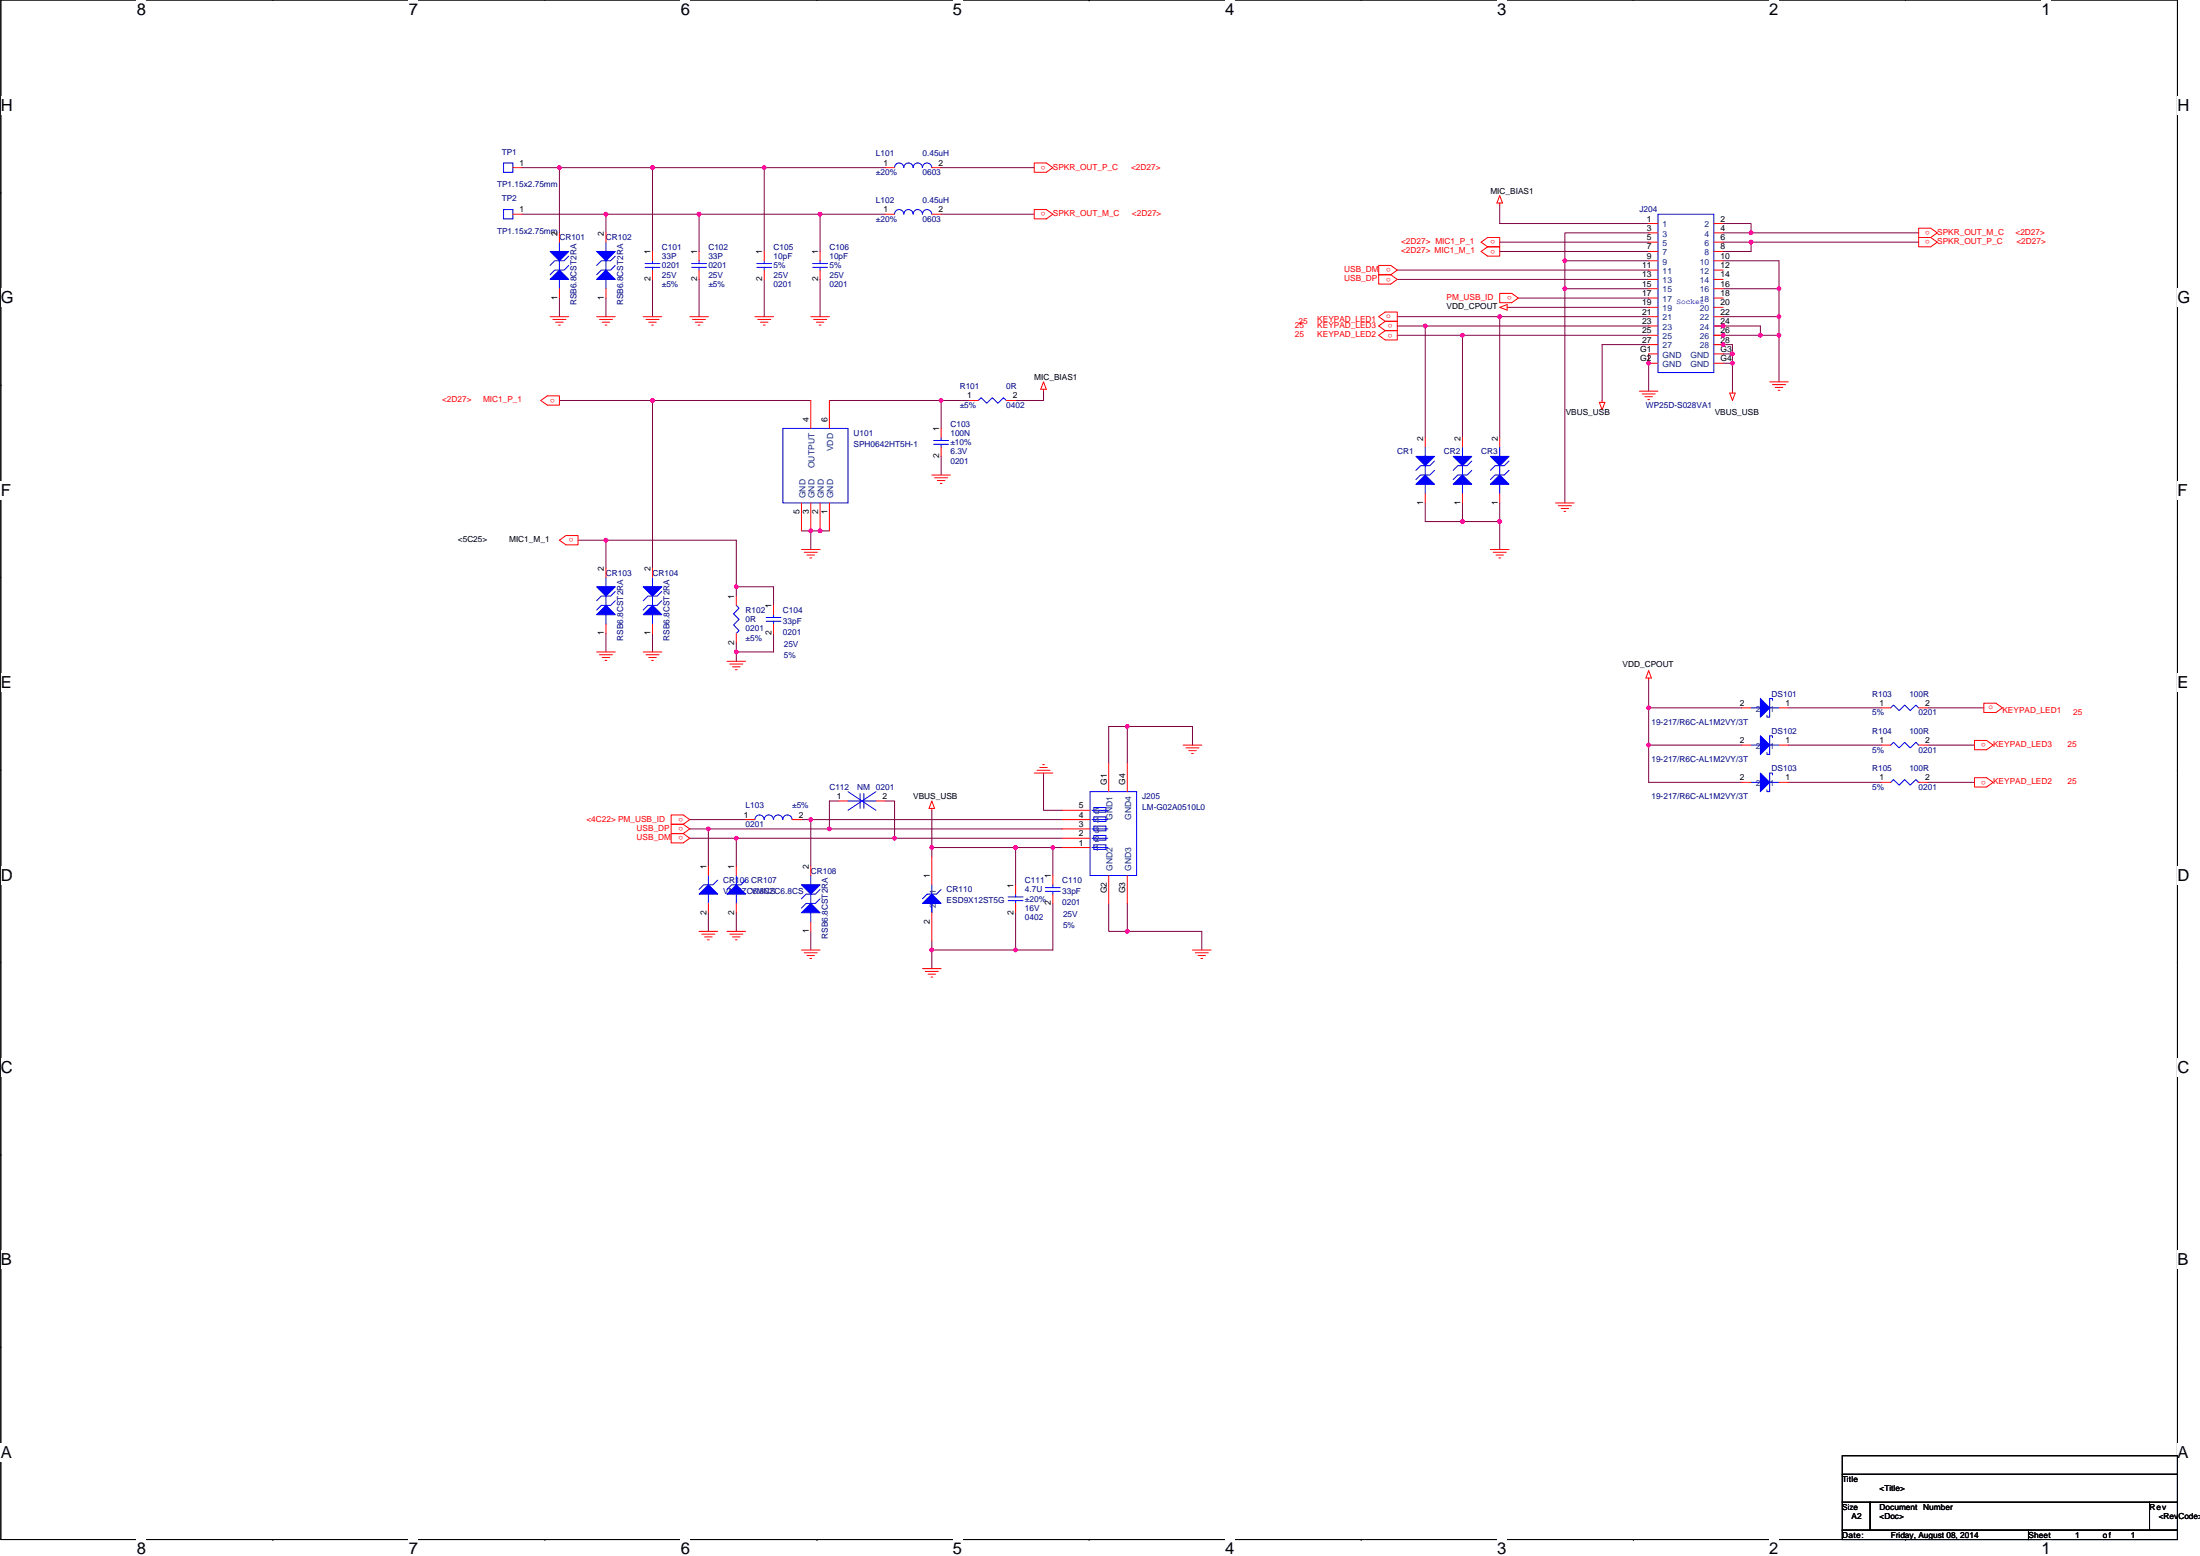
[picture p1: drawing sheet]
<svg xmlns="http://www.w3.org/2000/svg" width="420mm" height="297mm" viewBox="0 0 420 297" stroke-linecap="round" stroke-linejoin="round" font-family="sans-serif">
<path d="M.2 0h415.7v293.9h-415.7z" fill="none" stroke="#000" stroke-width=".19"/>
<g fill="#fff">
<path d="M26.1 0h1.8v3.5h-1.8z"/>
<path d="M26.1 293.9h1.8v3.1h-1.8z"/>
</g>
<path d="M52.1 0h.1M52.1 293.9h.1" fill="none" stroke="#000" stroke-width=".19"/>
<g fill="#fff">
<path d="M78.1 0h1.7v3.5h-1.7z"/>
<path d="M78.1 293.9h1.7v3.1h-1.7z"/>
</g>
<path d="M104.1 0h.1M104.1 293.9h.1" fill="none" stroke="#000" stroke-width=".19"/>
<g fill="#fff">
<path d="M130 0h1.8v3.5h-1.8z"/>
<path d="M130 293.9h1.8v3.1h-1.8z"/>
</g>
<path d="M156 0h.1M156 293.9h.1" fill="none" stroke="#000" stroke-width=".19"/>
<g fill="#fff">
<path d="M182 0h1.8v3.5h-1.8z"/>
<path d="M182 293.9h1.8v3.1h-1.8z"/>
</g>
<path d="M208 0h.1M208 293.9h.1" fill="none" stroke="#000" stroke-width=".19"/>
<g fill="#fff">
<path d="M234 0h1.7v3.5h-1.7z"/>
<path d="M234 293.9h1.7v3.1h-1.7z"/>
</g>
<path d="M260 0h.1M260 293.9h.1" fill="none" stroke="#000" stroke-width=".19"/>
<g fill="#fff">
<path d="M285.9 0h1.8v3.5h-1.8z"/>
<path d="M285.9 293.9h1.8v3.1h-1.8z"/>
</g>
<path d="M311.9 0h.1M311.9 293.9h.1" fill="none" stroke="#000" stroke-width=".19"/>
<g fill="#fff">
<path d="M337.9 0h1.8v3.5h-1.8z"/>
<path d="M337.9 293.9h1.8v3.1h-1.8z"/>
</g>
<path d="M363.9 0h.1M363.9 293.9h.1" fill="none" stroke="#000" stroke-width=".19"/>
<g fill="#fff">
<path d="M389.9 0h1.7v3.5h-1.7z"/>
<path d="M389.9 293.9h1.7v3.1h-1.7z"/>
<path d="M.2 18.4h2.2v3.5h-2.2z"/>
<path d="M415.9 18.4h2.2v3.5h-2.2z"/>
<path d="M.2 55.1h2.4v3.5h-2.4z"/>
<path d="M415.9 55.1h2.4v3.5h-2.4z"/>
</g>
<path d="M.2 36.7h.1M415.9 36.7h.1" fill="none" stroke="#000" stroke-width=".19"/>
<g fill="#fff">
<path d="M.2 91.8h1.9v3.5h-1.9z"/>
<path d="M415.9 91.8h1.9v3.5h-1.9z"/>
</g>
<path d="M.2 73.5h.1M415.9 73.5h.1" fill="none" stroke="#000" stroke-width=".19"/>
<g fill="#fff">
<path d="M.2 128.5h2.1v3.6h-2.1z"/>
<path d="M415.9 128.5h2v3.6h-2z"/>
</g>
<path d="M.2 110.2h.1M415.9 110.2h.1" fill="none" stroke="#000" stroke-width=".19"/>
<g fill="#fff">
<path d="M.2 165.3h2.2v3.5h-2.2z"/>
<path d="M415.9 165.3h2.2v3.5h-2.2z"/>
</g>
<path d="M.2 146.9h.1M415.9 146.9h.1" fill="none" stroke="#000" stroke-width=".19"/>
<g fill="#fff">
<path d="M.2 202h2.2v3.5h-2.2z"/>
<path d="M415.9 202h2.2v3.5h-2.2z"/>
</g>
<path d="M.2 183.7h.1M415.9 183.7h.1" fill="none" stroke="#000" stroke-width=".19"/>
<g fill="#fff">
<path d="M.2 238.8h2.1v3.5h-2.1z"/>
<path d="M415.9 238.8h2v3.5h-2z"/>
</g>
<path d="M.2 220.4h.1M415.9 220.4h.1" fill="none" stroke="#000" stroke-width=".19"/>
<g fill="#fff">
<path d="M.2 275.5h2.1v3.5h-2.1z"/>
<path d="M415.8 275.5h2.2v3.5h-2.2z"/>
</g>
<path d="M.2 257.2h.1M415.9 257.2h.1M351.8 277.9h64.1v3.6h-64.1zM351.8 281.5h64.1v5.3h-64.1zM351.8 292.1h35.6v1.8h-35.6zM351.8 286.8h5.4v5.3h-5.4zM357.2 286.8h53.3v5.3h-53.3zM387.4 292.1h28.5v1.8h-28.5zM410.5 286.8h5.4v5.3h-5.4z" fill="none" stroke="#000" stroke-width=".19"/>
<g fill="none" stroke="#800040" stroke-width=".19">
<path d="M99.7 32h7.1M106.8 32h17.8M106.8 32v12.4M124.6 32v16M124.6 32h21.4M169.1 32h-23.1v16M179.7 32h17.8M286.4 39.1v3.6h28.5M99.7 40.9h16M106.8 56.9v3.6M115.7 40.9h17.8M115.7 40.9v3.5"/>
<path d="M115.7 56.9v3.6M124.6 53.3v7.2M133.5 53.3v7.2M146 53.3v7.2M156.6 53.3v7.2M156.6 40.9h-23.1v7.1M169.1 40.9h-12.5v7.1M179.7 40.9h17.8M266.9 53.3h48M266.9 51.6h48M286.4 48h28.5M286.4 46.2h28.5"/>
<path d="M288.2 58.7h26.7M290 56.9h24.9M298.9 49.8h16M298.9 49.8v5.3M314.9 55.1h-16v40.9M314.9 44.4h-16v5.4M329.1 44.4h5.3M329.1 46.2h5.3M329.1 42.7h5.3v1.7h32M329.1 49.8h10.7v5.3M329.1 55.1h10.7M339.8 55.1v5.4"/>
<path d="M366.4 46.2h-32v1.8h-5.3M106.8 76.5h17.8M124.6 76.5h30.2M124.6 76.5v32M158.4 76.5h21.3M179.7 76.5v5.3M179.7 76.5h5.4M199.3 74.7v1.8h-5.3M266.9 62.2h5.3M266.9 60.5h19.5M266.9 64h12.4M272.2 62.2v21.4"/>
<path d="M272.2 62.2h42.7M279.3 64v19.6M279.3 64h35.6M286.4 60.5v23.1M286.4 60.5h28.5M314.9 67.6v7.1M314.9 65.8h-8.9v10.7M327.3 65.8h3.6v1.8M327.3 62.2h8.9v1.8M329.1 67.6h1.8v1.7M329.1 69.3h1.8M329.1 60.5h10.7"/>
<path d="M330.9 69.3v5.4M336.2 64h3.6M336.2 64h-8.9M339.8 60.5v3.5M339.8 64v8.9M179.7 87.1v3.6M272.2 96v3.6h7.1M279.3 99.6h7.1M279.3 96v3.6M286.4 96v8.9M110.4 103.1h5.3M115.7 103.1h24.9v8.9"/>
<path d="M115.7 103.1v5.4M140.6 112v1.8M140.6 112h7.1v3.6M153.1 101.3h1.7M154.8 101.3h3.6M154.8 101.3v3.6M115.7 120.9v3.6M124.6 120.9v3.6M140.6 122.7v1.8M140.6 124.5v1.7M147.7 120.9v3.6h-7.1M215.3 138.7v7.1"/>
<path d="M215.3 138.7h12.4v3.5M215.3 138.7h-3.6v7.1M314.9 135.1h17.7M314.9 129.8v5.3M314.9 135.1v7.1h17.7M341.5 135.1h17.8M368.2 135.1h10.7M131.7 158.2h3.6M131.7 156.5h10.7M153.1 156.5h1.7M154.8 156.5h48.1M154.8 156.5v8.9"/>
<path d="M158.4 158.2h-23.1v7.2M158.4 158.2h44.5M160.2 152.9h-1.8v5.3M169.1 152.9h1.7v7.1M178 154.7v7.1M199.3 147.6v7.1h3.6M314.9 142.2v7.2h17.7M341.5 142.2h17.8M341.5 149.4h17.8M368.2 142.2h8.9M368.2 149.4h8.9M131.7 160h8.9"/>
<path d="M135.3 174.2v3.6M140.6 174.2v3.6M154.8 177.8v3.6M170.8 160h32.1M170.8 160h-30.2v5.4M178 161.8h16M178 161.8v1.8M178 179.6v1.8M194 161.8h7.1M194 161.8v7.1M194 174.2v7.2M201.1 161.8h1.8"/>
<path d="M201.1 161.8v5.3M201.1 172.5v8.9h-7.1M211.7 172.5v5.3h3.6M215.3 172.5v5.3M215.3 177.8h14.2v3.6M178 181.4h16M178 181.4v3.5"/>
</g>
<g fill="#f0f" stroke="#f0f" stroke-width=".19">
<circle cx="106.8" cy="32" r=".35"/>
<circle cx="115.7" cy="40.9" r=".35"/>
<circle cx="124.6" cy="32" r=".35"/>
<circle cx="133.5" cy="40.9" r=".35"/>
<circle cx="156.6" cy="40.9" r=".35"/>
<circle cx="179.7" cy="76.4" r=".35"/>
<circle cx="140.6" cy="112" r=".35"/>
<circle cx="140.6" cy="124.4" r=".35"/>
<circle cx="135.3" cy="158.2" r=".35"/>
<circle cx="158.4" cy="158.2" r=".35"/>
<circle cx="154.8" cy="156.5" r=".35"/>
<circle cx="193.9" cy="181.3" r=".35"/>
<circle cx="177.9" cy="181.3" r=".35"/>
<circle cx="201.1" cy="161.8" r=".35"/>
<circle cx="339.7" cy="60.4" r=".35"/>
<circle cx="215.3" cy="138.7" r=".35"/>
<circle cx="215.3" cy="177.8" r=".35"/>
<circle cx="298.8" cy="49.8" r=".35"/>
<circle cx="115.7" cy="103.1" r=".35"/>
<circle cx="124.6" cy="76.4" r=".35"/>
<circle cx="314.9" cy="69.3" r=".35"/>
<circle cx="330.9" cy="69.3" r=".35"/>
<circle cx="314.9" cy="135.1" r=".35"/>
<circle cx="314.9" cy="142.2" r=".35"/>
<circle cx="140.6" cy="160" r=".35"/>
<circle cx="170.8" cy="160" r=".35"/>
<circle cx="334.4" cy="44.4" r=".35"/>
<circle cx="334.4" cy="46.2" r=".35"/>
<circle cx="339.7" cy="55.1" r=".35"/>
<circle cx="298.8" cy="55.1" r=".35"/>
<circle cx="156.6" cy="101.3" r=".35"/>
<circle cx="154.8" cy="101.3" r=".35"/>
<circle cx="272.2" cy="62.2" r=".35"/>
<circle cx="279.3" cy="64" r=".35"/>
<circle cx="286.4" cy="99.6" r=".35"/>
<circle cx="279.3" cy="99.6" r=".35"/>
<circle cx="286.4" cy="60.4" r=".35"/>
<circle cx="329.1" cy="62.2" r=".35"/>
<circle cx="329.1" cy="64" r=".35"/>
<circle cx="193.9" cy="161.8" r=".35"/>
<circle cx="177.9" cy="161.8" r=".35"/>
<circle cx="336.2" cy="64" r=".35"/>
<circle cx="339.7" cy="64" r=".35"/>
<circle cx="329.1" cy="65.8" r=".35"/>
<circle cx="330.9" cy="67.6" r=".35"/>
<circle cx="145.9" cy="32" r=".35"/>
</g>
<g fill="none" stroke="#f00" stroke-width=".19">
<path d="M97.9 32h1.8M169.1 32h1.7M178 32h1.7M197.5 31.1h2.3l1.3 .9-1.3 .9h-2.3zM286.4 37.3l.5 1.5h-1zM286.4 38.8v.3M97.9 40.9h1.8M106.8 55.1v1.8M106.8 44.4v1.8M115.7 55.1v1.8M115.7 44.4v1.8M124.6 48v1.8"/>
<path d="M124.6 51.6v1.7M133.5 48v1.8M133.5 51.6v1.7M146 48v1.8M146 51.6v1.7M156.6 48v1.8M156.6 51.6v1.7M169.1 40.9h1.7M178 40.9h1.7M197.5 40h2.3l1.3 .9-1.3 .9h-2.3zM263.3 50.7h2.3l1.3 .9-1.3 .9h-2.3zM263.3 52.5h2.3l1.3 .8-1.3 .9h-2.3z"/>
<path d="M282.9 46.2l1.2-.9h2.3v1.8h-2.3zM282.9 48l1.2-.9h2.3v1.8h-2.3zM286.4 58.7l1.4-.6v1.1zM286.4 56h2.3l1.3 .9-1.3 .9h-2.3zM287.8 58.7h.4M314.9 42.7h1.7M314.9 44.4h1.7M314.9 46.2h1.7M314.9 48h1.7M314.9 49.8h1.7M314.9 51.6h1.7M314.9 53.3h1.7"/>
<path d="M314.9 55.1h1.7M314.9 56.9h1.7M314.9 58.7h1.7M327.3 42.7h1.8M327.3 44.4h1.8M327.3 46.2h1.8M327.3 48h1.8M327.3 49.8h1.8M327.3 51.6h1.8M327.3 53.3h1.8M327.3 55.1h1.8M327.3 56.9h1.8"/>
<path d="M327.3 58.7h1.8M366.4 43.6h2.3l1.3 .8-1.3 .9h-2.3zM366.4 45.3h2.3l1.3 .9-1.3 .9h-2.3zM103.3 76.5l1.2-.9h2.3v1.7h-2.3zM105.1 60.5h3.5M105.6 61h2.5M106.1 61.5h1.5M106.7 62.1h.3M114 60.5h3.5M114.5 61h2.5M115 61.5h1.4M115.6 62.1h.3"/>
<path d="M122.8 60.5h3.6M123.4 61h2.5M123.9 61.5h1.4M124.4 62.1h.4M131.7 60.5h3.6M132.3 61h2.5M132.8 61.5h1.4M133.3 62.1h.4M144.2 60.5h3.5M144.7 61h2.5M145.2 61.5h1.5M145.8 62.1h.3"/>
<path d="M154.8 60.5h3.6M154.8 76.5v5.3M155.4 61h2.5M155.9 61.5h1.4M156.5 62.1h.3M158.4 76.5v5.3M185.1 76.5h1.7M192.2 76.5h1.8M199.3 72.9l.5 1.4h-1zM199.3 74.3v.4M263.3 60.5l1.3-.9h2.3v1.7h-2.3zM263.3 64l1.3-.9h2.3v1.8h-2.3z"/>
<path d="M264.6 61.3h2.3v1.8h-2.3M264.6 61.3l-1.3 .9 1.3 .9M305.4 76.8h1.1l-.5 1.4zM306 76.5v.3M313.1 74.7h3.5M313.6 75.2h2.5M314.1 75.7h1.5M314.7 76.3h.3M314.9 60.5h1.7M314.9 62.2h1.7M314.9 64h1.7M314.9 65.8h1.7"/>
<path d="M314.9 67.6h1.7M314.9 69.3h1.7M327.3 60.5h1.8M327.3 62.2h1.8M327.3 64h1.8M327.3 65.8h1.8M327.3 67.6h1.8M327.3 69.3h1.8M330.3 75h1.1l-.5 1.5zM330.9 74.7v.3M338 72.9h3.5M338.5 73.4h2.5"/>
<path d="M339 74h1.5M339.6 74.5h.3M153.1 96v5.3M154.8 96v5.3M156.6 96v5.3M158.4 96v5.3M178 90.7h3.5M178.5 91.2h2.5M179 91.7h1.5M179.6 92.3h.3M179.7 81.8v1.8M179.7 85.3v1.8"/>
<path d="M272.2 94.2v1.8M272.2 83.6v1.7M279.3 94.2v1.8M279.3 83.6v1.7M286.4 94.2v1.8M286.4 83.6v1.7M297.1 96h3.5M297.6 96.5h2.5M298.1 97.1h1.5M298.7 97.6h.3M106.8 103.1l1.3-.9h2.3v1.8h-2.3zM115.7 119.1v1.8"/>
<path d="M115.7 108.5v1.7M124.6 119.1v1.8M124.6 108.5v1.7M140.6 113.8v1.8M147.7 115.6v1.7M147.7 119.1v1.8M153.1 104.9h3.5M153.6 105.4h2.5M154.1 106h1.5M154.7 106.5h.3M284.6 104.9h3.6M285.2 105.4h2.5"/>
<path d="M285.7 106h1.4M286.2 106.5h.4M114 124.5h3.5M114.5 125h2.5M115 125.5h1.4M115.6 126.1h.3M122.8 124.5h3.6M123.4 125h2.5M123.9 125.5h1.4M124.4 126.1h.4M138.8 126.2h3.6M139.4 126.8h2.5"/>
<path d="M139.9 127.3h1.4M140.5 127.8h.3M140.6 120.9v1.8M314.9 128l.5 1.4h-1.1zM314.9 129.4v.4M332.6 135.1h1.8M339.8 135.1h1.7M359.3 135.1h1.8M366.4 135.1h1.8M378.9 134.2h2.3l1.2 .9-1.2 .9h-2.3zM128.2 155.6h2.3l1.2 .9-1.2 .9h-2.3zM128.2 159.1h2.3l1.2 .9-1.2 .9h-2.3z"/>
<path d="M130.5 157.4h-2.3v1.7h2.3M130.5 157.4l1.2 .8-1.2 .9M142.4 156.5h1.8M151.3 156.5h1.8M160.2 152.9h1.8M167.3 152.9h1.8M178 152.9l.5 1.4h-1.1zM178 154.3v.4M197.5 147.6h3.6M198 147h2.5M198.6 146.5h1.4M199.1 146h.4"/>
<path d="M202.9 158.2h5.3M202.9 154.7h5.3M202.9 156.5h5.3M211.7 145.8v5.3M215.3 145.8v5.3M226 142.2h3.5M226.5 142.8h2.5M227 143.3h1.5M227.6 143.8h.3M332.6 142.2h1.8M332.6 149.4h1.8M339.8 142.2h1.7"/>
<path d="M339.8 149.4h1.7M359.3 142.2h1.8M359.3 149.4h1.8M366.4 142.2h1.8M366.4 149.4h1.8M377.1 141.4h2.3l1.3 .8-1.3 .9h-2.3zM377.1 148.5h2.3l1.3 .9-1.3 .8h-2.3zM133.5 177.8h3.6M134 178.3h2.5M134.6 178.9h1.4M135.1 179.4h.4M135.3 172.5v1.7"/>
<path d="M135.3 165.4v1.7M138.8 177.8h3.6M139.4 178.3h2.5M139.9 178.9h1.4M140.5 179.4h.3M140.6 172.5v1.7M140.6 165.4v1.7M154.8 176v1.8M154.8 165.4v1.7M178 163.6v5.3M178 174.2v5.4M194 168.9v1.8"/>
<path d="M194 172.5v1.7M201.1 167.1v1.8M201.1 170.7v1.8M202.9 161.8h5.3M202.9 160h5.3M211.7 167.1v5.4M215.3 167.1v5.4M153.1 181.4h3.5M153.6 181.9h2.5M154.1 182.4h1.5M154.7 183h.3M176.2 184.9h3.5"/>
<path d="M176.7 185.4h2.5M177.2 186h1.5M177.8 186.5h.3M227.7 181.4h3.6M228.3 181.9h2.5M228.8 182.4h1.4M229.4 183h.3"/>
</g>
<g fill="#00f" stroke="#00f" stroke-width=".19">
<path d="M135.3 168.9l1.8 1.8h-3.6z" fill-rule="evenodd"/>
<path d="M115.7 115.6l1.8 1.7h-3.5z" fill-rule="evenodd"/>
<path d="M114 112h3.5l-1.8 1.8z" fill-rule="evenodd"/>
<path d="M124.6 115.6l1.8 1.7h-3.6z" fill-rule="evenodd"/>
<path d="M122.8 112h3.6l-1.8 1.8z" fill-rule="evenodd"/>
<path d="M272.2 90.7l1.8 1.8h-3.6z" fill-rule="evenodd"/>
<path d="M270.4 87.1h3.6l-1.8 1.8z" fill-rule="evenodd"/>
<path d="M279.3 90.7l1.8 1.8h-3.6z" fill-rule="evenodd"/>
<path d="M277.5 87.1h3.6l-1.8 1.8z" fill-rule="evenodd"/>
<path d="M176.2 172.5l1.8-1.8 1.7 1.8z" fill-rule="evenodd"/>
<path d="M286.4 90.7l1.8 1.8h-3.6z" fill-rule="evenodd"/>
<path d="M284.6 87.1h3.6l-1.8 1.8z" fill-rule="evenodd"/>
<path d="M154.8 172.5l1.8 1.7h-3.5z" fill-rule="evenodd"/>
<path d="M153.1 168.9h3.5l-1.8 1.8z" fill-rule="evenodd"/>
<path d="M140.6 168.9l1.8 1.8h-3.6z" fill-rule="evenodd"/>
<path d="M106.8 51.6l1.8 1.7h-3.5z" fill-rule="evenodd"/>
<path d="M105.1 48h3.5l-1.8 1.8z" fill-rule="evenodd"/>
<path d="M336.2 133.3l1.8 1.8-1.8 1.8z" fill-rule="evenodd"/>
<path d="M336.2 140.5l1.8 1.7-1.8 1.8z" fill-rule="evenodd"/>
<path d="M115.7 51.6l1.8 1.7h-3.5z" fill-rule="evenodd"/>
<path d="M114 48h3.5l-1.8 1.8z" fill-rule="evenodd"/>
<path d="M336.2 147.6l1.8 1.8-1.8 1.7z" fill-rule="evenodd"/>
</g>
<g fill="none" stroke="#00f" stroke-width=".19">
<path d="M96.2 31.1h1.7v1.8h-1.7zM172.6 32a.88 .88 0 0 0-.9-.9 .88 .88 0 0 0-.9 .9M174.4 32a.88 .88 0 0 0-.9-.9 .88 .88 0 0 0-.9 .9M177.9 32a.89 .89 0 0 0-.9-.9 .89 .89 0 0 0-.8 .9 .88 .88 0 0 0-.9-.9 .88 .88 0 0 0-.9 .9M96.2 40h1.7v1.8h-1.7zM106.8 53.3v1.8M106.8 49.8v1.8M106.8 46.2v1.8M108.6 50.7l-.9 .9h-1.8l-.8 .9M108.6 48.9l-.9 .9h-1.8l-.8 .9M115.7 53.3v1.8M115.7 49.8v1.8"/>
<path d="M115.7 46.2v1.8M117.5 50.7l-.9 .9h-1.8l-.8 .9M117.5 48.9l-.9 .9h-1.8l-.8 .9M123.2 50.3h2.8M123.2 51h2.8M124.6 49.8v.5M124.6 51v.6M132.1 50.3h2.8M132.1 51h2.8M133.5 49.8v.5M133.5 51v.6M144.5 50.3h2.9"/>
<path d="M144.5 51h2.9M146 49.8v.5M146 51v.6M155.2 50.3h2.8M155.2 51h2.8M156.6 49.8v.5M156.6 51v.6M172.6 40.9a.88 .88 0 0 0-.9-.9 .88 .88 0 0 0-.9 .9M174.4 40.9a.88 .88 0 0 0-.9-.9 .88 .88 0 0 0-.9 .9M177.9 40.9a.89 .89 0 0 0-.9-.9 .89 .89 0 0 0-.8 .9 .88 .88 0 0 0-.9-.9 .88 .88 0 0 0-.9 .9M316.6 40.9h10.7v30.2h-10.7zM186.8 76.5l.6-.6 1.1 1.1 1-1.1 1.1 1.1 1.1-1.1 .5 .6"/>
<path d="M149.5 81.8h12.5v14.2h-12.5zM178.3 84.1h2.9M178.3 84.8h2.9M179.7 83.6v.5M179.7 84.8v.5M272.2 92.5v1.7M272.2 88.9v1.8M272.2 85.3v1.8M274 88l-.9 .9h-1.8l-.9 .9M274 89.8l-.9 .9h-1.8l-.9 .9M279.3 92.5v1.7M279.3 88.9v1.8"/>
<path d="M279.3 85.3v1.8M281.1 88l-.9 .9h-1.8l-.9 .9M281.1 89.8l-.9 .9h-1.8l-.9 .9M286.4 92.5v1.7M286.4 88.9v1.8M286.4 85.3v1.8M288.2 88l-.9 .9h-1.8l-.9 .9M288.2 89.8l-.9 .9h-1.8l-.9 .9M115.7 117.3v1.8M115.7 113.8v1.8M115.7 110.2v1.8M117.5 114.7l-.9 .9h-1.8l-.8 .9"/>
<path d="M117.5 112.9l-.9 .9h-1.8l-.8 .9M124.6 117.3v1.8M124.6 113.8v1.8M124.6 110.2v1.8M126.4 114.7l-.9 .9h-1.8l-.9 .9M126.4 112.9l-.9 .9h-1.8l-.9 .9M140.6 115.6l.5 .5-1 1.1 1 1-1 1.1 1 1.1-.5 .5M146.3 117.9h2.9M146.3 118.6h2.9M147.7 117.3v.6M147.7 118.6v.5M334.4 135.1h1.8"/>
<path d="M338 135.1h1.8M338.5 133.7v-.4h-.5v3.6h-.6v-.4M361.1 135.1l.5-.5 1.1 1.1 1.1-1.1 1 1.1 1.1-1.1 .5 .5M145.9 156.4a.88 .88 0 0 0-.8-.8 .88 .88 0 0 0-.9 .8M151.3 156.4a.89 .89 0 0 0-.9-.8 .89 .89 0 0 0-.9 .8 .89 .89 0 0 0-.9-.8 .89 .89 0 0 0-.9 .8 .88 .88 0 0 0-.9-.8 .88 .88 0 0 0-.8 .8M162 152.9h2.3M162 151.1l5.3 3.6M164.3 151.5v2.8M165 151.5v2.8M165 152.9h2.3M167.3 151.1l-5.3 3.6M208.2 151.1h8.9v16h-8.9z"/>
<path d="M208.5 154.7h3.1M208.5 156.5h3.1M208.5 158.2h3.1M208.9 154.2h2.3v.8h-2.3zM208.9 155.9h2.3v.9h-2.3zM208.9 157.7h2.3v.9h-2.3zM208.9 159.5h2.3v.9h-2.3zM334.4 142.2h1.8M334.4 149.4h1.8M338 142.2h1.8M338 149.4h1.8M338.5 140.8v-.3h-.5v3.5h-.6v-.3"/>
<path d="M338.5 147.9v-.3h-.5v3.5h-.6v-.3M361.1 142.2l.5-.5 1.1 1.1 1.1-1.1 1 1.1 1.1-1.1 .5 .5M361.1 149.4l.5-.6 1.1 1.1 1.1-1.1 1 1.1 1.1-1.1 .5 .6M135.3 170.7v1.8M135.3 167.1v1.8M137.1 168l-.9 .9h-1.8l-.9 .9M140.6 170.7v1.8M140.6 167.1v1.8M142.4 168l-.9 .9h-1.8l-.9 .9M154.8 167.1v1.8M154.8 174.2v1.8M154.8 170.7v1.8"/>
<path d="M156.6 169.8l-.9 .9h-1.7l-.9 .9M156.6 171.6l-.9 .9h-1.7l-.9 .9M178 168.9v1.8M178 172.5v1.7M179.7 169.8l-.9 .9h-1.7l-.9 .9M192.5 171.2h2.9M192.5 171.9h2.9M194 170.7v.5M194 171.9v.6M199.7 169.4h2.8M199.7 170.2h2.8M201.1 168.9v.5"/>
<path d="M201.1 170.2v.5M208.5 160h3.1M208.5 161.8h3.1M208.9 161.3h2.3v.9h-2.3z"/>
</g>
<g font-size="3.2">
<text x="26.1" y="2.8">8</text>
<text x="78.1" y="2.8">7</text>
<text x="130" y="2.8">6</text>
<text x="182" y="2.8">5</text>
<text x="234" y="2.8">4</text>
<text x="285.9" y="2.8">3</text>
<text x="337.9" y="2.8">2</text>
<text x="389.9" y="2.8">1</text>
<text x=".2" y="21.2">H</text>
<text x="415.9" y="21.2">H</text>
<text x=".2" y="57.9">G</text>
<text x="415.9" y="57.9">G</text>
<text x=".2" y="94.6">F</text>
<text x="415.9" y="94.6">F</text>
<text x=".2" y="131.4">E</text>
<text x="415.9" y="131.4">E</text>
<text x=".2" y="168.1">D</text>
<text x="415.9" y="168.1">D</text>
<text x=".2" y="204.9">C</text>
<text x="415.9" y="204.9">C</text>
<text x=".2" y="241.6">B</text>
<text x="415.9" y="241.6">B</text>
<text x=".2" y="278.3">A</text>
<text x="415.9" y="278.3">A</text>
<text x="26.1" y="296.7">8</text>
<text x="78.1" y="296.7">7</text>
<text x="130" y="296.7">6</text>
<text x="182" y="296.7">5</text>
<text x="234" y="296.7">4</text>
<text x="285.9" y="296.7">3</text>
<text x="337.9" y="296.7">2</text>
<text x="389.9" y="296.7">1</text>
</g>
<g font-size="1.6" fill="#000080">
<text x="95.8" y="29.5">TP1</text>
<text x="167.3" y="29.9">L101</text>
<text x="176.2" y="29.9">0.45uH</text>
<text x="94.9" y="35.7">TP1.15x2.75mm</text>
<text x="167.3" y="33.4">±20%</text>
<text x="176.2" y="33.4">0603</text>
<text x="95.8" y="38.4">TP2</text>
<text x="167.3" y="38.8">L102</text>
<text x="176.2" y="38.8">0.45uH</text>
<text x="313.1" y="40.5">J204</text>
<text x="94.9" y="44.6">TP1.15x2.75mm</text>
<text x="106.8" y="45.9">CR101</text>
<text x="115.7" y="45.9">CR102</text>
<text x="126.4" y="47.6">C101</text>
<text x="135.3" y="47.6">C102</text>
<text x="147.7" y="47.6">C105</text>
<text x="158.4" y="47.6">C106</text>
<text x="167.3" y="42.3">±20%</text>
<text x="176.2" y="42.3">0603</text>
<text x="126.4" y="49.4">33P</text>
<text x="126.4" y="51.2">0201</text>
<text x="126.4" y="53">25V</text>
<text x="135.3" y="49.4">33P</text>
<text x="135.3" y="51.2">0201</text>
<text x="135.3" y="53">25V</text>
<text x="147.7" y="49.4">10pF</text>
<text x="147.7" y="53">25V</text>
<text x="147.7" y="51.2">5%</text>
<text x="158.4" y="49.4">10pF</text>
<text x="158.4" y="53">25V</text>
<text x="158.4" y="51.2">5%</text>
<text x="110.1" y="58.3" transform="rotate(-90 110.1 58.3)">RSB6.8CST2RA</text>
<text x="119" y="58.3" transform="rotate(-90 119 58.3)">RSB6.8CST2RA</text>
<text x="126.4" y="54.8">±5%</text>
<text x="135.3" y="54.8">±5%</text>
<text x="147.7" y="54.8">0201</text>
<text x="158.4" y="54.8">0201</text>
<text x="183.3" y="74.3">R101</text>
<text x="183.3" y="77.9">±5%</text>
<text x="192.2" y="74.3">0R</text>
<text x="192.2" y="77.9">0402</text>
<text x="314.3" y="77.9">WP25D-S028VA1</text>
<text x="163" y="83.2">U101</text>
<text x="181.5" y="81.4">C103</text>
<text x="181.5" y="83.2">100N</text>
<text x="163" y="85.3">SPH0642HT5H-1</text>
<text x="181.5" y="88.5">0201</text>
<text x="181.5" y="86.8">6.3V</text>
<text x="181.5" y="85">±10%</text>
<text x="266.9" y="86.8">CR1</text>
<text x="275.7" y="86.8">CR2</text>
<text x="282.9" y="86.8">CR3</text>
<text x="115.7" y="109.9">CR103</text>
<text x="124.6" y="109.9">CR104</text>
<text x="142.4" y="117">R102</text>
<text x="142.4" y="118.8">0R</text>
<text x="149.5" y="117">C104</text>
<text x="149.5" y="119.1">33pF</text>
<text x="119" y="122.3" transform="rotate(-90 119 122.3)">RSB6.8CST2RA</text>
<text x="127.9" y="122.3" transform="rotate(-90 127.9 122.3)">RSB6.8CST2RA</text>
<text x="142.4" y="122.3">±5%</text>
<text x="142.4" y="120.5">0201</text>
<text x="149.5" y="121.3">0201</text>
<text x="149.7" y="123.6">25V</text>
<text x="149.7" y="125.5">5%</text>
<text x="338.3" y="133">DS101</text>
<text x="357.5" y="133">R103</text>
<text x="357.5" y="136.5">5%</text>
<text x="364.6" y="133">100R</text>
<text x="366.4" y="136.5">0201</text>
<text x="315.4" y="138.3">19-217/R6C-AL1M2VY/3T</text>
<text x="338.3" y="140.1">DS102</text>
<text x="357.5" y="140.1">R104</text>
<text x="357.5" y="143.7">5%</text>
<text x="364.6" y="140.1">100R</text>
<text x="366.4" y="143.7">0201</text>
<text x="315.4" y="145.4">19-217/R6C-AL1M2VY/3T</text>
<text x="338.3" y="147.2">DS103</text>
<text x="357.5" y="147.2">R105</text>
<text x="364.6" y="147.2">100R</text>
<text x="142.4" y="154.3">L103</text>
<text x="151.3" y="154.3">±5%</text>
<text x="158.4" y="150.8">C112</text>
<text x="163.7" y="150.8">NM 0201</text>
<text x="218.1" y="152.5">J205</text>
<text x="218.1" y="154.7">LM-G02A0510L0</text>
<text x="315.4" y="152.5">19-217/R6C-AL1M2VY/3T</text>
<text x="357.5" y="150.8">5%</text>
<text x="366.4" y="150.8">0201</text>
<text x="142.4" y="157.9">0201</text>
<text x="154.8" y="166.8">CR108</text>
<text x="138.1" y="168.6">CR106 CR107</text>
<text x="138.1" y="170.7">VMNZC6.8CS</text>
<text x="143.5" y="170.7">VMNZC6.8CS</text>
<text x="180.8" y="170.3">CR110</text>
<text x="180.8" y="172.5">ESD9X12ST5G</text>
<text x="195.7" y="168.6">C111</text>
<text x="195.7" y="170.3">4.7U</text>
<text x="195.7" y="173.9">16V</text>
<text x="195.7" y="172.1">±20%</text>
<text x="202.8" y="168.6">C110</text>
<text x="202.8" y="170.7">33pF</text>
<text x="202.8" y="172.8">0201</text>
<text x="158.1" y="179.2" transform="rotate(-90 158.1 179.2)">RSB6.8CST2RA</text>
<text x="195.7" y="175.7">0402</text>
<text x="203" y="175.1">25V</text>
<text x="203" y="177.1">5%</text>
</g>
<g font-size="1.6">
<text x="99.2" y="31.6">1</text>
<text x="168.7" y="31.6">1</text>
<text x="179.2" y="31.6">2</text>
<text x="99.2" y="40.5">1</text>
<text x="168.7" y="40.5">1</text>
<text x="179.2" y="40.5">2</text>
<text x="284.6" y="37">MIC_BIAS1</text>
<text x="106.5" y="45" transform="rotate(-90 106.5 45)">2</text>
<text x="115.3" y="45" transform="rotate(-90 115.3 45)">2</text>
<text x="314.5" y="42.3">1</text>
<text x="314.5" y="44.1">3</text>
<text x="314.5" y="45.8">5</text>
<text x="314.5" y="47.6">7</text>
<text x="328.6" y="42.3">2</text>
<text x="328.6" y="44.1">4</text>
<text x="328.6" y="45.8">6</text>
<text x="328.6" y="47.6">8</text>
<text x="124.2" y="53.7" transform="rotate(-90 124.2 53.7)">2</text>
<text x="124.2" y="48.5" transform="rotate(-90 124.2 48.5)">1</text>
<text x="133.1" y="53.7" transform="rotate(-90 133.1 53.7)">2</text>
<text x="133.1" y="48.5" transform="rotate(-90 133.1 48.5)">1</text>
<text x="145.6" y="53.7" transform="rotate(-90 145.6 53.7)">2</text>
<text x="145.6" y="48.5" transform="rotate(-90 145.6 48.5)">1</text>
<text x="156.2" y="53.7" transform="rotate(-90 156.2 53.7)">2</text>
<text x="156.2" y="48.5" transform="rotate(-90 156.2 48.5)">1</text>
<text x="313.6" y="51.2">11</text>
<text x="313.6" y="53">13</text>
<text x="314.5" y="49.4">9</text>
<text x="328.6" y="49.4">10</text>
<text x="328.6" y="51.2">12</text>
<text x="328.6" y="53">14</text>
<text x="106.5" y="57.3" transform="rotate(-90 106.5 57.3)">1</text>
<text x="115.3" y="57.3" transform="rotate(-90 115.3 57.3)">1</text>
<text x="276.3" y="59">VDD_CPOUT</text>
<text x="313.6" y="54.7">15</text>
<text x="313.6" y="56.5">17</text>
<text x="313.6" y="58.3">19</text>
<text x="328.6" y="54.7">16</text>
<text x="328.6" y="56.5">18</text>
<text x="328.6" y="58.3">20</text>
<text x="313.6" y="60.1">21</text>
<text x="313.6" y="61.8">23</text>
<text x="313.6" y="63.6">25</text>
<text x="313.6" y="65.4">27</text>
<text x="328.6" y="60.1">22</text>
<text x="328.6" y="61.8">24</text>
<text x="328.6" y="63.6">26</text>
<text x="328.6" y="65.4">28</text>
<text x="313.3" y="67.2">G1</text>
<text x="313.3" y="69">G2</text>
<text x="328.6" y="67.2">G3</text>
<text x="328.6" y="69">G4</text>
<text x="184.7" y="76.1">1</text>
<text x="193.4" y="76.1">2</text>
<text x="197.5" y="72.5">MIC_BIAS1</text>
<text x="154.5" y="80.5" transform="rotate(-90 154.5 80.5)">4</text>
<text x="158" y="80.5" transform="rotate(-90 158 80.5)">6</text>
<text x="179.4" y="82.3" transform="rotate(-90 179.4 82.3)">1</text>
<text x="299" y="79.3">VBUS_USB</text>
<text x="327.5" y="79.3">VBUS_USB</text>
<text x="179.4" y="87.5" transform="rotate(-90 179.4 87.5)">2</text>
<text x="271.8" y="84.1" transform="rotate(-90 271.8 84.1)">2</text>
<text x="278.9" y="84.1" transform="rotate(-90 278.9 84.1)">2</text>
<text x="286" y="84.1" transform="rotate(-90 286 84.1)">2</text>
<text x="152.7" y="98.2" transform="rotate(-90 152.7 98.2)">5</text>
<text x="154.5" y="98.2" transform="rotate(-90 154.5 98.2)">3</text>
<text x="156.2" y="98.2" transform="rotate(-90 156.2 98.2)">2</text>
<text x="158" y="98.2" transform="rotate(-90 158 98.2)">1</text>
<text x="271.8" y="96.4" transform="rotate(-90 271.8 96.4)">1</text>
<text x="278.9" y="96.4" transform="rotate(-90 278.9 96.4)">1</text>
<text x="286" y="96.4" transform="rotate(-90 286 96.4)">1</text>
<text x="87.4" y="103.5">&lt;5C25&gt;</text>
<text x="97.2" y="103.5">MIC1_M_1</text>
<text x="115.3" y="109" transform="rotate(-90 115.3 109)">2</text>
<text x="124.2" y="109" transform="rotate(-90 124.2 109)">2</text>
<text x="140.2" y="114.3" transform="rotate(-90 140.2 114.3)">1</text>
<text x="147.4" y="116.1" transform="rotate(-90 147.4 116.1)">1</text>
<text x="115.3" y="121.3" transform="rotate(-90 115.3 121.3)">1</text>
<text x="124.2" y="121.3" transform="rotate(-90 124.2 121.3)">1</text>
<text x="140.2" y="123.1" transform="rotate(-90 140.2 123.1)">2</text>
<text x="147.4" y="121.3" transform="rotate(-90 147.4 121.3)">2</text>
<text x="309.9" y="127.3">VDD_CPOUT</text>
<text x="332.3" y="134.7">2</text>
<text x="341" y="134.7">1</text>
<text x="359" y="134.7">1</text>
<text x="367.7" y="134.7">2</text>
<text x="332.3" y="141.9">2</text>
<text x="341" y="141.9">1</text>
<text x="359" y="141.9">1</text>
<text x="367.7" y="141.9">2</text>
<text x="211.4" y="149.9" transform="rotate(-90 211.4 149.9)">G1</text>
<text x="214.9" y="149.9" transform="rotate(-90 214.9 149.9)">G4</text>
<text x="332.3" y="149">2</text>
<text x="341" y="149">1</text>
<text x="359" y="149">1</text>
<text x="367.7" y="149">2</text>
<text x="159.8" y="152.5">1</text>
<text x="168.5" y="152.5">2</text>
<text x="174.4" y="152.5">VBUS_USB</text>
<text x="206" y="154.3">5</text>
<text x="142" y="156.1">1</text>
<text x="152.5" y="156.1">2</text>
<text x="206" y="161.4">1</text>
<text x="206" y="159.6">2</text>
<text x="206" y="157.9">3</text>
<text x="206" y="156.1">4</text>
<text x="134.9" y="165.9" transform="rotate(-90 134.9 165.9)">1</text>
<text x="140.2" y="165.9" transform="rotate(-90 140.2 165.9)">1</text>
<text x="154.5" y="165.9" transform="rotate(-90 154.5 165.9)">2</text>
<text x="177.6" y="167.7" transform="rotate(-90 177.6 167.7)">1</text>
<text x="200.7" y="167.7" transform="rotate(-90 200.7 167.7)">1</text>
<text x="193.6" y="169.4" transform="rotate(-90 193.6 169.4)">1</text>
<text x="200.7" y="172.8" transform="rotate(-90 200.7 172.8)">2</text>
<text x="211.4" y="170.6" transform="rotate(-90 211.4 170.6)">G2</text>
<text x="214.9" y="170.6" transform="rotate(-90 214.9 170.6)">G3</text>
<text x="134.9" y="174.6" transform="rotate(-90 134.9 174.6)">2</text>
<text x="140.2" y="174.6" transform="rotate(-90 140.2 174.6)">2</text>
<text x="154.5" y="178.2" transform="rotate(-90 154.5 178.2)">1</text>
<text x="177.6" y="176.4" transform="rotate(-90 177.6 176.4)">2</text>
<text x="193.6" y="174.6" transform="rotate(-90 193.6 174.6)">2</text>
<text x="351.8" y="282.9">Title</text>
<text x="359" y="284.6">&lt;Title&gt;</text>
<text x="351.8" y="288.2">Size</text>
<text x="351.8" y="293.5">Date:</text>
<text x="353.6" y="290">A2</text>
<text x="359" y="288.2">Document Number</text>
<text x="359" y="290">&lt;Doc&gt;</text>
<text x="361.1" y="293.5">Friday, August 08, 2014</text>
<text x="387.4" y="293.5">Sheet</text>
<text x="396.3" y="293.5">1</text>
<text x="401.6" y="293.5">of</text>
<text x="407" y="293.5">1</text>
<text x="410.5" y="288.2">Rev</text>
<text x="412.3" y="290">&lt;RevCode&gt;</text>
</g>
<g font-size="1.6" fill="#f00">
<text x="201.1" y="32.4">SPKR_OUT_P_C</text>
<text x="216" y="32.4">&lt;2D27&gt;</text>
<text x="201.1" y="41.3">SPKR_OUT_M_C</text>
<text x="216.2" y="41.3">&lt;2D27&gt;</text>
<text x="267.6" y="46.6">&lt;2D27&gt; MIC1_P_1</text>
<text x="370" y="44.8">SPKR_OUT_M_C</text>
<text x="370" y="46.6">SPKR_OUT_P_C</text>
<text x="384.9" y="44.8">&lt;2D27&gt;</text>
<text x="385.1" y="46.6">&lt;2D27&gt;</text>
<text x="256.7" y="51.9">USB_DM</text>
<text x="256.7" y="53.7">USB_DP</text>
<text x="267.6" y="48.4">&lt;2D27&gt; MIC1_M_1</text>
<text x="276.3" y="57.3">PM_USB_ID</text>
<text x="247.3" y="62.6">25</text>
<text x="247.3" y="64.4">25</text>
<text x="248" y="61.9">25</text>
<text x="251.6" y="62.6">KEYPAD_LED3</text>
<text x="251.6" y="61.5">KEYPAD_LED1</text>
<text x="251.6" y="64.4">KEYPAD_LED2</text>
<text x="84.4" y="76.8">&lt;2D27&gt;</text>
<text x="92.3" y="76.8">MIC1_P_1</text>
<text x="382.4" y="136.2">KEYPAD_LED1</text>
<text x="395.9" y="136.5">25</text>
<text x="380.6" y="142.6">KEYPAD_LED3</text>
<text x="394.9" y="142.6">25</text>
<text x="380.6" y="149.7">KEYPAD_LED2</text>
<text x="394.9" y="149.7">25</text>
<text x="112" y="156.8">&lt;4C22&gt; PM_USB_ID</text>
<text x="121.6" y="160.4">USB_DM</text>
<text x="121.6" y="158.6">USB_DP</text>
</g>
<g font-size="1.6" fill="#004080">
<text x="317.5" y="43.4">1</text>
<text x="317.5" y="45.2">3</text>
<text x="317.5" y="46.9">5</text>
<text x="325.5" y="43.4">2</text>
<text x="325.5" y="45.2">4</text>
<text x="325.5" y="46.9">6</text>
<text x="317.5" y="48.7">7</text>
<text x="317.5" y="50.5">9</text>
<text x="317.5" y="52.3">11</text>
<text x="324.6" y="50.5">10</text>
<text x="324.6" y="52.3">12</text>
<text x="325.5" y="48.7">8</text>
<text x="317.5" y="54.1">13</text>
<text x="317.5" y="55.8">15</text>
<text x="317.5" y="57.6">17</text>
<text x="317.5" y="59.4">19</text>
<text x="324.6" y="54.1">14</text>
<text x="324.6" y="55.8">16</text>
<text x="324.6" y="57.6">18</text>
<text x="324.6" y="59.4">20</text>
<text x="317.5" y="61.2">21</text>
<text x="317.5" y="62.9">23</text>
<text x="317.5" y="64.7">25</text>
<text x="324.6" y="61.2">22</text>
<text x="324.6" y="62.9">24</text>
<text x="324.6" y="64.7">26</text>
<text x="317.5" y="66.5">27</text>
<text x="317.5" y="68.3">GND</text>
<text x="317.5" y="70.1">GND</text>
<text x="322.8" y="68.3">GND</text>
<text x="322.8" y="70.1">GND</text>
<text x="324.6" y="66.5">28</text>
<text x="155.6" y="89.4" transform="rotate(-90 155.6 89.4)">OUTPUT</text>
<text x="159.1" y="86.1" transform="rotate(-90 159.1 86.1)">VDD</text>
<text x="153.8" y="95.1" transform="rotate(-90 153.8 95.1)">GND</text>
<text x="155.6" y="95.1" transform="rotate(-90 155.6 95.1)">GND</text>
<text x="157.4" y="95.1" transform="rotate(-90 157.4 95.1)">GND</text>
<text x="159.1" y="95.1" transform="rotate(-90 159.1 95.1)">GND</text>
<text x="335.3" y="135.8">2</text>
<text x="338" y="135.8">1</text>
<text x="335.3" y="143">2</text>
<text x="338" y="143">1</text>
<text x="209.1" y="155.4">5</text>
<text x="335.3" y="150.1">2</text>
<text x="338" y="150.1">1</text>
<text x="209.1" y="160.7">2</text>
<text x="209.1" y="159">3</text>
<text x="209.1" y="157.2">4</text>
<text x="212.5" y="156.6" transform="rotate(-90 212.5 156.6)">GND1</text>
<text x="216" y="156.6" transform="rotate(-90 216 156.6)">GND4</text>
<text x="209.1" y="162.5">1</text>
<text x="212.5" y="166.2" transform="rotate(-90 212.5 166.2)">GND2</text>
<text x="216" y="166.2" transform="rotate(-90 216 166.2)">GND3</text>
<text x="178.7" y="173.4" transform="rotate(-90 178.7 173.4)">2</text>
<text x="178.7" y="170.7" transform="rotate(-90 178.7 170.7)">1</text>
</g>
<g font-size="1.5" fill="#f00">
<text x="199.7" y="31.7" transform="rotate(180 199.7 31.7)">o</text>
<text x="199.7" y="40.6" transform="rotate(180 199.7 40.6)">o</text>
<text x="285.5" y="45.9" transform="rotate(180 285.5 45.9)">o</text>
<text x="285.5" y="47.7" transform="rotate(180 285.5 47.7)">o</text>
<text x="368.6" y="44.1" transform="rotate(180 368.6 44.1)">o</text>
<text x="368.6" y="45.9" transform="rotate(180 368.6 45.9)">o</text>
<text x="265.6" y="51.2" transform="rotate(180 265.6 51.2)">o</text>
<text x="265.6" y="53" transform="rotate(180 265.6 53)">o</text>
<text x="288.7" y="56.6" transform="rotate(180 288.7 56.6)">o</text>
<text x="264.7" y="60.7">o</text>
<text x="266" y="61.9" transform="rotate(180 266 61.9)">o</text>
<text x="266" y="63.7" transform="rotate(180 266 63.7)">o</text>
<text x="105.9" y="76.1" transform="rotate(180 105.9 76.1)">o</text>
<text x="109.5" y="102.8" transform="rotate(180 109.5 102.8)">o</text>
<text x="379.8" y="135.4">o</text>
<text x="379.2" y="141.9" transform="rotate(180 379.2 141.9)">o</text>
<text x="379.2" y="149" transform="rotate(180 379.2 149)">o</text>
<text x="130.5" y="156.1" transform="rotate(180 130.5 156.1)">o</text>
<text x="130.5" y="159.7" transform="rotate(180 130.5 159.7)">o</text>
<text x="130.5" y="157.9" transform="rotate(180 130.5 157.9)">o</text>
</g>
<text font-size="1.5" fill="#00f" x="320.2" y="58.1">Socket</text>
</svg>
